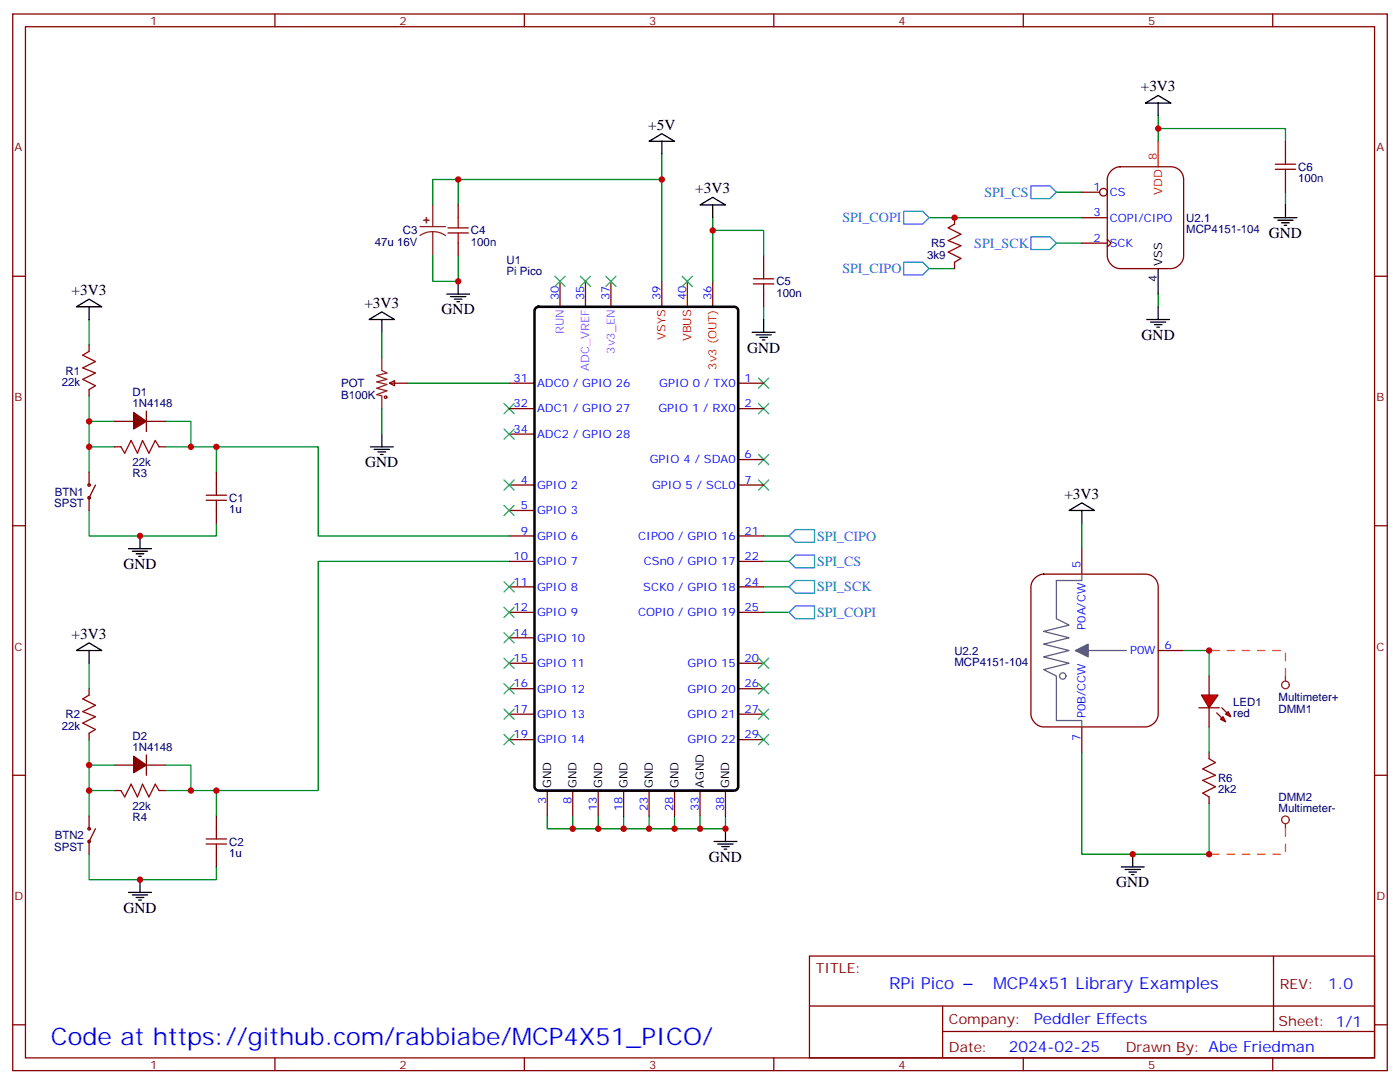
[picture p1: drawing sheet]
<svg xmlns="http://www.w3.org/2000/svg" width="388mm" height="300mm" viewBox="0 0 388 300" stroke-linecap="round" stroke-linejoin="round" font-family="sans-serif">
<g fill="none" stroke="#870000" stroke-width=".35">
<path d="M3.5 3.9h381v292.8h-381zM7.1 7.4h373.9v285.8h-373.9zM76.2 3.9v3.5M145.3 3.9v3.5M214.5 3.9v3.5M283.6 3.9v3.5M352.8 3.9v3.5M356.3 39.2v3.5M127 56.8v3.5M299.9 53.3h4.9M308.1 47.2a3.6 3.6 0 0 1 2.3-1h14.2a3.5 3.5 0 0 1 3.5 3.5v21.2a3.8 3.8 0 0 1-3.5 3.5h-14.2a3.8 3.8 0 0 1-3.5-3.5v-21.2a3.5 3.5 0 0 1 1.2-2.5zM356.3 49.7v3.6"/>
<path d="M3.5 76.6h3.6M127 67.4v3.5M155.2 78v7M162.3 78v7M169.3 78v7M183.4 78v7M197.6 78v7M211.7 70.9v3.5M264.6 60.3v1.8M264.6 72.7v1.7M299.9 67.4h7M299.9 60.3h7"/>
<path d="M306.9 66.3l1.1 1.1-1.1 1M381 76.6h3.5M211.7 81.5v3.5M141.1 113.2h7.1M141.1 106.2h7.1M204.6 113.2h7.1M204.6 106.2h7.1M141.1 120.3h7.1M141.1 134.4h7.1M204.6 134.4h7.1M204.6 127.4h7.1M3.5 145.7h3.6"/>
<path d="M141.1 155.6h7.1M141.1 148.5h7.1M141.1 141.5h7.1M204.6 155.6h7.1M204.6 148.5h7.1M299.9 152v7.1M381 145.7h3.5M141.1 169.7h7.1M141.1 162.6h7.1M141.1 176.7h7.1M204.6 169.7h7.1M204.6 162.6h7.1"/>
<path d="M286.9 160.1a3.6 3.6 0 0 1 2.4-1h28.2a3.5 3.5 0 0 1 3.5 3.5v35.3a3.8 3.8 0 0 1-3.5 3.5h-28.2a3.8 3.8 0 0 1-3.5-3.5v-35.3a3.5 3.5 0 0 1 1.1-2.5zM141.1 197.9h7.1M141.1 190.9h7.1M141.1 183.8h7.1M204.6 197.9h7.1M204.6 190.9h7.1M204.6 183.8h7.1M321 180.3h7.1M3.5 214.8h3.6M141.1 205h7.1M151.7 219.1v7M158.7 219.1v7"/>
<path d="M165.8 219.1v7M172.9 219.1v7M179.9 219.1v7M187 219.1v7M194 219.1v7M201.1 219.1v7M204.6 205h7.1M299.9 201.4v7.1M381 214.8h3.5M224.4 264.9h156.6v28.3h-156.6zM224.4 278.8h156.5M261.3 278.8v14.1"/>
<path d="M353 265v20.8M3.5 284h3.6M76.2 293.2v3.5M145.3 293.2v3.5M214.5 293.2v3.5M261.3 285.8h119.6M283.6 293.2v3.5M352.8 293.2v3.5M381 284h3.5"/>
<circle cx="305.9" cy="53.3" r="1.06"/>
</g>
<g fill="none" stroke="#008700" stroke-width=".35">
<path d="M321 35.6h35.3v3.6M321 32.1v7.1M127 49.7h-7.1v7.1M183.4 49.7h-56.4v7.1M183.4 42.7v35.3M292.8 53.3h7.1M356.3 53.3v3.5M119.9 70.9v7.1h7.1v-7.1M197.6 63.9h14.1v7M197.6 60.3v17.7M257.5 60.3h42.4M257.5 74.4h7.1"/>
<path d="M292.8 67.4h7.1M211.7 85v3.5M321 81.5v3.5M211.7 148.5h7M211.7 155.6h7M299.9 145v7M211.7 162.6h7M211.7 169.7h7M299.9 208.5v28.2h35.2v-14.1M151.7 226.1v3.6h49.4v-3.6M158.7 226.1v3.6M165.8 226.1v3.6"/>
<path d="M172.9 226.1v3.6M179.9 226.1v3.6M187 226.1v3.6M194 226.1v3.6"/>
</g>
<path d="M250.5 58.6h5.3l1.7 1.7-1.7 1.8h-5.3zM285.8 51.5h5.2l1.8 1.8-1.8 1.7h-5.2zM250.5 72.7h5.3l1.7 1.7-1.7 1.8h-5.3zM285.8 65.6h5.2l1.8 1.8-1.8 1.7h-5.2zM220.5 146.8h5.3v3.5h-5.3l-1.8-1.8zM220.5 153.8h5.3v3.5h-5.3l-1.8-1.7zM220.5 167.9h5.3v3.5h-5.3l-1.8-1.7zM220.5 160.9h5.3v3.5h-5.3l-1.8-1.8z" fill="none" stroke="#09f" stroke-width=".35"/>
<g fill="none" stroke="#a10000" stroke-width=".35">
<path d="M353.5 45.5h5.6M353.5 46.9h5.6M356.3 42.7v2.8M356.3 46.9v2.8M124.2 63.1h5.6M124.2 64.6h5.6M127 60.3v2.8M127 64.6v2.8M208.8 77.3h5.7M208.8 78.7h5.7M211.7 74.4v2.9M211.7 78.7v2.8"/>
<path d="M264.6 62.1l-1.8 1 3.5 1.8-3.5 1.8 3.5 1.4-3.5 1.7 3.5 1.8-1.7 1.1"/>
</g>
<g fill="none" stroke="#3c3" stroke-width=".35">
<path d="M153.8 76.6l2.8 2.8M156.6 76.6l-2.8 2.8M160.9 76.6l2.8 2.8M163.7 76.6l-2.8 2.8M167.9 76.6l2.8 2.8M170.7 76.6l-2.8 2.8M189.1 76.6l2.8 2.8M191.9 76.6l-2.8 2.8M139.7 111.8l2.8 2.9M139.7 118.9l2.8 2.8M142.5 111.8l-2.8 2.9M142.5 118.9l-2.8 2.8"/>
<path d="M210.3 104.8l2.8 2.8M210.3 111.8l2.8 2.9M213.1 104.8l-2.8 2.8M213.1 111.8l-2.8 2.9M139.7 133l2.8 2.8M142.5 133l-2.8 2.8M210.3 125.9l2.8 2.9M210.3 133l2.8 2.8M213.1 125.9l-2.8 2.9M213.1 133l-2.8 2.8M139.7 140.1l2.8 2.8M142.5 140.1l-2.8 2.8"/>
<path d="M139.7 161.2l2.8 2.8M139.7 168.3l2.8 2.8M139.7 175.3l2.8 2.9M142.5 161.2l-2.8 2.8M142.5 168.3l-2.8 2.8M142.5 175.3l-2.8 2.9M139.7 182.4l2.8 2.8M139.7 189.4l2.8 2.9M139.7 196.5l2.8 2.8M142.5 182.4l-2.8 2.8M142.5 189.4l-2.8 2.9M142.5 196.5l-2.8 2.8"/>
<path d="M210.3 182.4l2.8 2.8M210.3 189.4l2.8 2.9M210.3 196.5l2.8 2.8M213.1 182.4l-2.8 2.8M213.1 189.4l-2.8 2.9M213.1 196.5l-2.8 2.8M139.7 203.6l2.8 2.8M142.5 203.6l-2.8 2.8M210.3 203.6l2.8 2.8M213.1 203.6l-2.8 2.8"/>
</g>
<g fill="none" stroke="#000" stroke-width=".35">
<path d="M179.9 39.2l3.5-2.2 3.6 2.2zM183.4 39.2v3.5M317.5 28.6l3.5-2.1 3.6 2.1zM321 28.6v3.5M194 56.8l3.6-2.1 3.5 2.1zM197.6 56.8v3.5M356.3 56.8v3.5M127 78v3.5M321 74.4v7.1M353.1 60.3h6.4M354.2 61h4.2M355.2 61.7h2.2"/>
<path d="M356 62.4h.7M123.8 81.5h6.4M124.9 82.2h4.2M125.9 82.9h2.2M126.6 83.6h.8M208.5 92.1h6.3M209.5 92.8h4.3M210.6 93.5h2.1M211.3 94.2h.7M211.7 88.5v3.6M317.9 88.5h6.3M318.9 89.3h4.2"/>
<path d="M320 90h2.1M320.7 90.7h.7M321 85v3.5M296.3 141.5l3.6-2.2 3.5 2.2zM299.9 141.5v3.5M197.9 233.2h6.4M199 233.9h4.2M200 234.6h2.1M200.7 235.3h.7M201.1 229.7v3.5M314 236.7v3.5M310.8 240.2h6.3"/>
<path d="M311.9 240.9h4.2M312.9 241.7h2.1M313.6 242.4h.7"/>
</g>
<path d="M321 39.2v7M190.5 78v7" fill="none" stroke="#f00" stroke-width=".35"/>
<path d="M148.4 85.5l.8-.5h54.4l.6 .2 .4 .5v132.3l-.2 .6-.6 .4-54.6 .1-.6-.3-.4-.5v-132.2z" fill="none" stroke="#000" stroke-width=".71"/>
<path d="M119.9 56.8v6M116.4 62.8h7.1M119.9 64.2l1.9 .2 1.7 .9M119.9 64.2l-1.8 .2-1.7 .9M119.9 64.2v6.7" fill="none" stroke="#8c2424" stroke-width=".35"/>
<g fill="#8c2424" stroke="#8c2424" stroke-width=".35">
<path d="M117.5 61l1.4 .1z"/>
<path d="M118.2 60.3v1.4z"/>
</g>
<g fill="none" stroke="#666" stroke-width=".35">
<path d="M299.9 159.1v1.8h-7.1v10.5l3.5 1.8-7 1.8 7 1.7-7 1.8 7 1.8-7 1.7 7 1.8-7 1.8 3.5 1.7v12.4h7.1v1.7"/>
<circle cx="294.6" cy="187.3" r=".88"/>
</g>
<path d="M298.1 180.3l3.5-1.8v3.5l-3.5-1.7h14.1z" fill="#666" stroke="#666" stroke-width=".35"/>
<g fill="#f00" stroke="#870000" stroke-width=".35">
<path d="M333 192.6h4.6l-2.5 3.5z"/>
<path d="M332.3 196.1h5.7z"/>
</g>
<g fill="#870000" stroke="#870000" stroke-width=".35">
<path d="M338.7 196.1l1.4 1.5z"/>
<path d="M337.3 197.6l1.4 1.4z"/>
</g>
<g fill="#f00" stroke="#870000" stroke-width=".35">
<path d="M339.7 197.9l.7-.7 .7 1.4z"/>
<path d="M338.3 199.3l.7-.7 .7 1.4z"/>
</g>
<g fill="none" stroke="#870000" stroke-width=".35">
<path d="M24.7 95.6v1.8M24.7 107.9v1.8M31.7 116.8h5.3M40.6 116.8h5.3M40.6 113.9v5.7M107.9 106.2l1.5-.7v1.4zM107.9 106.2h5M24.7 130.9v3.5M26.5 134.4l-1.8 3.5v3.6M31.7 123.8h1.8M44.1 123.8h1.8M60 130.9v3.5"/>
<path d="M60 141.5v3.5M24.7 190.9v1.7M335.1 187.3v5.3M335.1 196.1v5.3M24.7 203.2v1.8M31.7 219.1h1.8M31.7 212h5.3M40.6 209.2v5.6M40.6 212h5.3M44.1 219.1h1.8M335.1 208.5v1.8M24.7 226.1v3.6"/>
<path d="M26.5 229.7l-1.8 3.5v3.5M60 226.1v3.6M60 236.7v3.5M335.1 220.8v1.8"/>
<circle cx="24.7" cy="137.9" r=".35"/>
<circle cx="24.7" cy="134.4" r=".35"/>
<circle cx="24.7" cy="233.2" r=".35"/>
<circle cx="24.7" cy="229.7" r=".35"/>
</g>
<g fill="none" stroke="#a10000" stroke-width=".35">
<path d="M24.7 97.4l-1.8 1 3.6 1.8-3.6 1.8 3.6 1.4-3.6 1.7 3.6 1.8-1.8 1M33.5 123.8l1.1 1.8 1.7-3.5 1.8 3.5 1.4-3.5 1.8 3.5 1.7-3.5 1.1 1.7M57.1 138.6h5.7M57.1 137.2h5.7M60 134.4v2.8M60 138.6v2.9M24.7 192.6l-1.8 1.1 3.6 1.7-3.6 1.8 3.6 1.4-3.6 1.8 3.6 1.7-1.8 1.1M33.5 219.1l1.1 1.7 1.7-3.5 1.8 3.5 1.4-3.5 1.8 3.5 1.7-3.5 1.1 1.8M335.1 210.3l1.8 1-3.5 1.8 3.5 1.7-3.5 1.5 3.5 1.7-3.5 1.8 1.7 1M57.1 233.9h5.7M57.1 232.5h5.7M60 229.7v2.8"/>
<path d="M60 233.9v2.8"/>
<circle cx="106.9" cy="110.1" r=".35"/>
</g>
<g fill="none" stroke="#008700" stroke-width=".35">
<path d="M24.7 88.5v7.1M105.8 92.1v7M24.7 116.8h7M24.7 109.7v21.2M45.9 116.8h7v7M105.8 113.2v7.1M112.9 106.2h28.2M24.7 123.8h7M45.9 123.8h42.3v24.7h52.9M60 123.8v7.1M24.7 141.5v7h35.3v-3.5M141.1 155.6h-52.9v63.5h-42.3"/>
<path d="M24.7 183.8v7.1M328.1 180.3h7v7M24.7 205v21.1M24.7 212h7M24.7 219.1h7M45.9 212h7v7.1M60 219.1v7M335.1 201.4v7.1M24.7 236.7v7.1h35.3v-3.6"/>
</g>
<g fill="none" stroke="#8c2424" stroke-width=".35">
<path d="M105.8 99.1v3.6l1.4 .7-2.8 .7 2.8 1-2.8 .7 2.8 .7-2.8 1.1 2.8 .7-2.8 1.1 1.4 .3v3.5M356.3 187.3v1.4M356.3 228.2v1.5"/>
<circle cx="356.3" cy="189.8" r="1.06"/>
<circle cx="356.3" cy="227.2" r="1.06"/>
</g>
<path d="M356.3 187.3v-7h-21.2M356.3 229.7v7h-21.2" fill="none" stroke="#f60" stroke-width=".35" stroke-dasharray="2.1 2.1"/>
<g fill="none" stroke="#000" stroke-width=".35">
<path d="M21.2 85l3.5-2.1 3.5 2.1zM24.7 85v3.5M102.3 88.5l3.5-2.1 3.6 2.1zM105.8 88.5v3.6M102.7 123.8h6.3M103.7 124.5h4.2M104.8 125.2h2.1M105.5 125.9h.7M105.8 120.3v3.5M35.6 152h6.4M36.7 152.8h4.2M37.7 153.5h2.2"/>
<path d="M38.5 154.2h.7M38.8 148.5v3.5M21.2 180.3l3.5-2.1 3.5 2.1zM24.7 180.3v3.5M35.6 247.3h6.4M36.7 248h4.2M37.7 248.7h2.2M38.5 249.4h.7M38.8 243.8v3.5"/>
</g>
<g fill="#870000" stroke="#870000" stroke-width=".35">
<path d="M37 114.3l3.6 2.5-3.6 2.1z"/>
<path d="M37 209.5l3.6 2.5-3.6 2.1z"/>
</g>
<g fill="#c00">
<circle cx="264.6" cy="60.3" r=".88"/>
<circle cx="321" cy="35.6" r=".88"/>
<circle cx="201.1" cy="229.7" r=".88"/>
<circle cx="194" cy="229.7" r=".88"/>
<circle cx="187" cy="229.7" r=".88"/>
<circle cx="179.9" cy="229.7" r=".88"/>
<circle cx="172.9" cy="229.7" r=".88"/>
<circle cx="165.8" cy="229.7" r=".88"/>
<circle cx="158.8" cy="229.7" r=".88"/>
<circle cx="197.6" cy="63.9" r=".88"/>
<circle cx="183.4" cy="49.7" r=".88"/>
<circle cx="127" cy="78" r=".88"/>
<circle cx="127" cy="49.7" r=".88"/>
<circle cx="314" cy="236.7" r=".88"/>
<circle cx="335.1" cy="236.7" r=".88"/>
<circle cx="335.1" cy="180.3" r=".88"/>
<circle cx="24.7" cy="123.8" r=".88"/>
<circle cx="24.7" cy="116.8" r=".88"/>
<circle cx="38.8" cy="148.5" r=".88"/>
<circle cx="38.8" cy="243.8" r=".88"/>
<circle cx="24.7" cy="212" r=".88"/>
<circle cx="24.7" cy="219.1" r=".88"/>
<circle cx="60" cy="123.8" r=".88"/>
<circle cx="52.9" cy="123.8" r=".88"/>
<circle cx="52.9" cy="219.1" r=".88"/>
<circle cx="60" cy="219.1" r=".88"/>
</g>
<text font-size="6.7" fill="#00f" x="14.1" y="289.6">Code at https://github.com/rabbiabe/MCP4X51_PICO/</text>
<text font-size="4.6" fill="#00f" x="246.5" y="274">RPi Pico –ꀀMCP4x51 Library Examples</text>
<g font-size="4.2">
<text x="316.2" y="25.3">+3V3</text>
<text x="179.7" y="35.9">+5V</text>
<text x="192.7" y="53.6">+3V3</text>
<text x="351.7" y="66">GND</text>
<text x="19.9" y="81.8">+3V3</text>
<text x="101" y="85.3">+3V3</text>
<text x="122.4" y="87.1">GND</text>
<text x="316.4" y="94.2">GND</text>
<text x="207.1" y="97.7">GND</text>
<text x="101.2" y="129.5">GND</text>
<text x="295" y="138.2">+3V3</text>
<text x="34.2" y="157.7">GND</text>
<text x="19.9" y="177">+3V3</text>
<text x="196.5" y="238.8">GND</text>
<text x="309.4" y="245.9">GND</text>
<text x="34.2" y="252.9">GND</text>
</g>
<g font-size="4.2" fill="#00f">
<text x="368.2" y="274.2">1.0</text>
<text x="286.5" y="283.8">Peddler Effects</text>
<text x="279.6" y="291.6">2024-02-25</text>
</g>
<g font-size="3.9" fill="#09f">
<text x="272.9" y="54.6">SPI_CS</text>
<text x="233.5" y="61.6">SPI_COPI</text>
<text x="270.1" y="68.6">SPI_SCK</text>
<text x="233.5" y="75.7">SPI_CIPO</text>
<text x="226.5" y="149.8">SPI_CIPO</text>
<text x="226.5" y="156.9">SPI_CS</text>
<text x="226.5" y="163.9">SPI_SCK</text>
<text x="226.5" y="170.9">SPI_COPI</text>
</g>
<g font-size="3.9" fill="#800">
<text x="226.1" y="269.5">TITLE:</text>
<text x="354.8" y="274.2">REV:</text>
<text x="263" y="283.7">Company:</text>
<text x="354.4" y="284.3">Sheet: 1/1</text>
<text x="263" y="291.4">Date:</text>
<text x="312.1" y="291.5">Drawn By: Abe Friedman</text>
</g>
<g font-size="3.2" fill="#800">
<text x="41.6" y="6.9">1</text>
<text x="110.8" y="6.9">2</text>
<text x="179.9" y="6.9">3</text>
<text x="249.1" y="6.9">4</text>
<text x="318.2" y="6.9">5</text>
<text x="4.1" y="42">A</text>
<text x="381.5" y="42">A</text>
<text x="4.1" y="111.1">B</text>
<text x="381.5" y="111.1">B</text>
<text x="4.1" y="180.3">C</text>
<text x="381.5" y="180.3">C</text>
<text x="4.1" y="249.4">D</text>
<text x="381.5" y="249.4">D</text>
<text x="41.6" y="296.2">1</text>
<text x="110.8" y="296.2">2</text>
<text x="179.9" y="296.2">3</text>
<text x="249.1" y="296.2">4</text>
<text x="318.2" y="296.2">5</text>
</g>
<g font-size="3.2" fill="#f00">
<text x="320.7" y="44.4" transform="rotate(-90 320.7 44.4)">8</text>
<text x="322.1" y="54" transform="rotate(-90 322.1 54)">VDD</text>
<text x="184.5" y="94.2" transform="rotate(-90 184.5 94.2)">VSYS</text>
<text x="191.6" y="94.6" transform="rotate(-90 191.6 94.6)">VBUS</text>
<text x="198.6" y="102.4" transform="rotate(-90 198.6 102.4)">3v3 (OUT)</text>
</g>
<g font-size="3.2" fill="#000080">
<text x="359.8" y="47.3">C6</text>
<text x="359.8" y="50.5">100n</text>
<text x="111.7" y="65">C3</text>
<text x="130.5" y="65">C4</text>
<text x="328.8" y="64.6">MCP4151-104</text>
<text x="328.8" y="61.4">U2.1</text>
<text x="103.9" y="68.2">47u 16V</text>
<text x="130.5" y="68.2">100n</text>
<text x="257" y="71.7">3k9</text>
<text x="258.1" y="68.5">R5</text>
<text x="140.4" y="76.2">Pi Pico</text>
<text x="140.4" y="73">U1</text>
<text x="215.2" y="82.3">100n</text>
<text x="215.2" y="79.1">C5</text>
<text x="17.1" y="107">22k</text>
<text x="18.2" y="103.8">R1</text>
<text x="94.5" y="107.3">POT</text>
<text x="36.7" y="112.9">1N4148</text>
<text x="36.7" y="109.7">D1</text>
<text x="94.5" y="110.5">B100K</text>
<text x="36.7" y="129.1">22k</text>
<text x="15.2" y="137.3">BTN1</text>
<text x="36.7" y="132.3">R3</text>
<text x="15" y="140.5">SPST</text>
<text x="63.5" y="142.3">1u</text>
<text x="63.5" y="139.1">C1</text>
<text x="264.5" y="184.6">MCP4151-104</text>
<text x="264.5" y="181.4">U2.2</text>
<text x="341.8" y="195.6">LED1</text>
<text x="354.4" y="194.4">Multimeter+</text>
<text x="354.4" y="197.6">DMM1</text>
<text x="17.1" y="202.2">22k</text>
<text x="18.2" y="199.1">R2</text>
<text x="341.8" y="198.7">red</text>
<text x="36.7" y="208.1">1N4148</text>
<text x="36.7" y="205">D2</text>
<text x="337.6" y="219.8">2k2</text>
<text x="337.6" y="216.7">R6</text>
<text x="354.4" y="221.9">DMM2</text>
<text x="36.7" y="224.4">22k</text>
<text x="36.7" y="227.5">R4</text>
<text x="354.4" y="225.1">Multimeter-</text>
<text x="15.2" y="232.6">BTN2</text>
<text x="15" y="235.7">SPST</text>
<text x="63.5" y="237.5">1u</text>
<text x="63.5" y="234.3">C2</text>
</g>
<g font-size="3.2" fill="#00f">
<text x="303.1" y="52.9">1</text>
<text x="303.1" y="60">3</text>
<text x="307.6" y="54.3">CS</text>
<text x="307.6" y="61.4">COPI/CIPO</text>
<text x="303.1" y="67">2</text>
<text x="307.6" y="68.4">SCK</text>
<text x="154.9" y="83.3" transform="rotate(-90 154.9 83.3)">30</text>
<text x="161.9" y="83.3" transform="rotate(-90 161.9 83.3)">35</text>
<text x="169" y="83.3" transform="rotate(-90 169 83.3)">37</text>
<text x="183.1" y="83.3" transform="rotate(-90 183.1 83.3)">39</text>
<text x="190.1" y="83.3" transform="rotate(-90 190.1 83.3)">40</text>
<text x="197.2" y="83.3" transform="rotate(-90 197.2 83.3)">36</text>
<text x="142.4" y="105.8">31</text>
<text x="148.9" y="107.2">ADC0 / GPIO 26</text>
<text x="182.7" y="107.2">GPIO 0 / TX0</text>
<text x="206.4" y="105.8">1</text>
<text x="142.4" y="112.9">32</text>
<text x="206.4" y="112.9">2</text>
<text x="142.4" y="119.9">34</text>
<text x="148.9" y="114.3">ADC1 / GPIO 27</text>
<text x="182.5" y="114.3">GPIO 1 / RX0</text>
<text x="148.9" y="121.4">ADC2 / GPIO 28</text>
<text x="180.1" y="128.4">GPIO 4 / SDA0</text>
<text x="206.4" y="127">6</text>
<text x="144.4" y="134.1">4</text>
<text x="148.9" y="135.5">GPIO 2</text>
<text x="180.7" y="135.5">GPIO 5 / SCL0</text>
<text x="206.4" y="134.1">7</text>
<text x="144.4" y="141.1">5</text>
<text x="148.9" y="142.5">GPIO 3</text>
<text x="144.4" y="148.2">9</text>
<text x="148.9" y="149.6">GPIO 6</text>
<text x="176.9" y="149.6">CIPO0 / GPIO 16</text>
<text x="206.4" y="148.2">21</text>
<text x="142.4" y="155.2">10</text>
<text x="206.4" y="155.2">22</text>
<text x="148.9" y="156.6">GPIO 7</text>
<text x="178.5" y="156.6">CSn0 / GPIO 17</text>
<text x="299.5" y="157.3" transform="rotate(-90 299.5 157.3)">5</text>
<text x="142.4" y="162.3">11</text>
<text x="148.9" y="163.7">GPIO 8</text>
<text x="178.3" y="163.7">SCK0 / GPIO 18</text>
<text x="206.4" y="162.3">24</text>
<text x="142.4" y="169.3">12</text>
<text x="148.9" y="170.7">GPIO 9</text>
<text x="176.9" y="170.7">COPI0 / GPIO 19</text>
<text x="206.4" y="169.3">25</text>
<text x="142.4" y="176.4">14</text>
<text x="148.9" y="177.8">GPIO 10</text>
<text x="300.9" y="174.5" transform="rotate(-90 300.9 174.5)">P0A/CW</text>
<text x="322.8" y="179.9">6</text>
<text x="142.4" y="183.4">15</text>
<text x="148.9" y="184.9">GPIO 11</text>
<text x="190.6" y="184.9">GPIO 15</text>
<text x="206.4" y="183.4">20</text>
<text x="313.3" y="181.3">P0W</text>
<text x="142.4" y="190.5">16</text>
<text x="148.9" y="191.9">GPIO 12</text>
<text x="190.6" y="191.9">GPIO 20</text>
<text x="206.4" y="190.5">26</text>
<text x="142.4" y="197.6">17</text>
<text x="206.4" y="197.6">27</text>
<text x="148.9" y="199">GPIO 13</text>
<text x="190.6" y="199">GPIO 21</text>
<text x="300.9" y="199" transform="rotate(-90 300.9 199)">P0B/CCW</text>
<text x="142.4" y="204.6">19</text>
<text x="148.9" y="206">GPIO 14</text>
<text x="190.6" y="206">GPIO 22</text>
<text x="206.4" y="204.6">29</text>
<text x="299.5" y="205.2" transform="rotate(-90 299.5 205.2)">7</text>
<text x="151.3" y="222.9" transform="rotate(-90 151.3 222.9)">3</text>
<text x="158.4" y="222.9" transform="rotate(-90 158.4 222.9)">8</text>
<text x="165.5" y="224.9" transform="rotate(-90 165.5 224.9)">13</text>
<text x="172.5" y="224.9" transform="rotate(-90 172.5 224.9)">18</text>
<text x="179.6" y="224.9" transform="rotate(-90 179.6 224.9)">23</text>
<text x="186.6" y="224.9" transform="rotate(-90 186.6 224.9)">28</text>
<text x="193.7" y="224.9" transform="rotate(-90 193.7 224.9)">33</text>
<text x="200.7" y="224.9" transform="rotate(-90 200.7 224.9)">38</text>
</g>
<g font-size="3.2">
<text x="322.1" y="73.7" transform="rotate(-90 322.1 73.7)">VSS</text>
<text x="320.7" y="78.2" transform="rotate(-90 320.7 78.2)">4</text>
<text x="152.8" y="218.4" transform="rotate(-90 152.8 218.4)">GND</text>
<text x="159.8" y="218.4" transform="rotate(-90 159.8 218.4)">GND</text>
<text x="166.9" y="218.4" transform="rotate(-90 166.9 218.4)">GND</text>
<text x="173.9" y="218.4" transform="rotate(-90 173.9 218.4)">GND</text>
<text x="181" y="218.4" transform="rotate(-90 181 218.4)">GND</text>
<text x="188" y="218.4" transform="rotate(-90 188 218.4)">GND</text>
<text x="195.1" y="218.4" transform="rotate(-90 195.1 218.4)">AGND</text>
<text x="202.1" y="218.4" transform="rotate(-90 202.1 218.4)">GND</text>
</g>
<g font-size="3.2" fill="#c0f">
<text x="156.3" y="92.6" transform="rotate(-90 156.3 92.6)">RUN</text>
<text x="170.4" y="98" transform="rotate(-90 170.4 98)">3v3_EN</text>
<text x="163.3" y="102.8" transform="rotate(-90 163.3 102.8)">ADC_VREF</text>
</g>
</svg>
